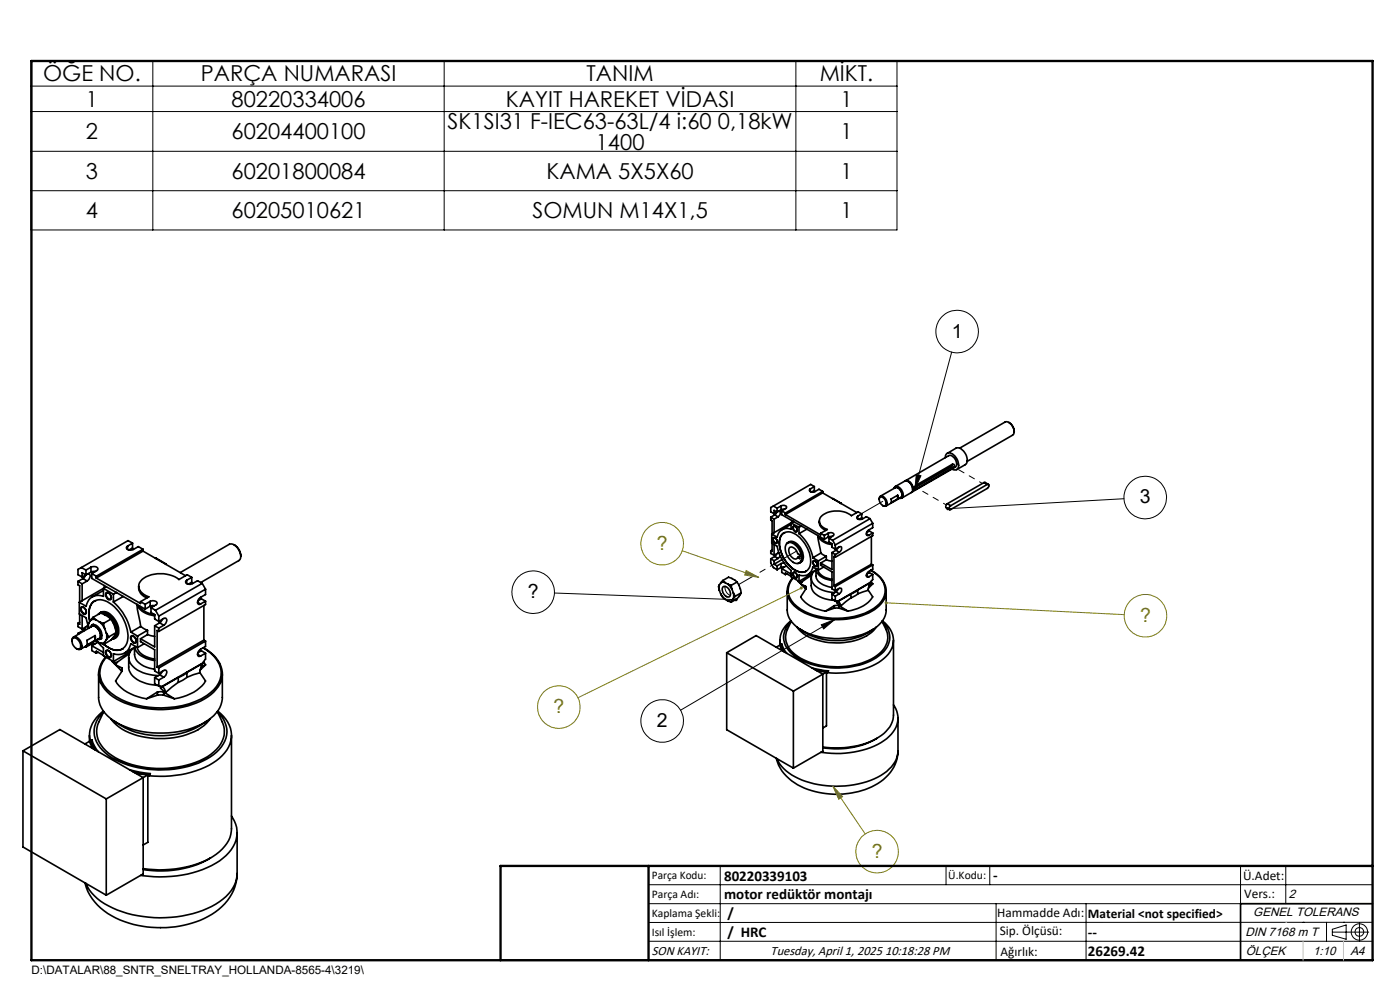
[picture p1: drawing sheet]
<svg xmlns="http://www.w3.org/2000/svg" width="297mm" height="210mm" viewBox="0 0 297 210" stroke-linecap="round" stroke-linejoin="round" font-family="sans-serif">
<g fill="none" stroke="#000" stroke-width=".35">
<path d="M200.6 97.1a.88 .88 0 0 1 .4-1 .88 .88 0 0 1 1 .2 2.7 2.7 0 0 1 1.2 3.1l-.4 .3-.8-.2M201 96.2l1.8-1.1a1.94 1.94 0 0 1 2.2 1.5 1.55 1.55 0 0 1-.2 2l-1.8 1M201.7 99.1l-7.7 4.4M201.7 99.1l.3 .2M202 98.5l-7.7 4.5a.64 .64 0 0 0-.2 .8h.2M202 98.5a.34 .34 0 0 1 .5 .2 .34 .34 0 0 1-.2 .4l-.3 .2M202 98.5l-.3 .6M202 99.3l-7.7 4.5M214 89.6a2.32 2.32 0 0 1 1.2 2M215.2 91.6a1.93 1.93 0 0 0-2-2.1l-9.6 5.6M215.2 91.6l-.1 .5-.3 .2-9.6 5.6M27.1 115.8l-.3 .4a.95 .95 0 0 0 1.5 .3l1.1-.6 .9 .6"/>
<path d="M27.1 115.8v.7M28.1 115.2l-.9-.5-9.9 5.7M28.1 115.2l-1 .6M28.1 115.2v1l-.7 .5M30.3 116.9l-9.9 5.7M30.3 116.9l9.1 5.2M30.3 116.5l-9.9 5.7M30.3 116.5v.4M33 118.5l.1-.1 2.1 1.2M35.2 119.6l-.1 .1M35.2 119.6v.1M49.6 115.6a2.74 2.74 0 0 1 1.5 2.4"/>
<path d="M51.1 118a2.65 2.65 0 0 0-2.2-2.6l-10.7 6.1M51.1 118l-.2 .6-.2 .3-8.1 4.7M163.5 109.7v.6l.3 .1v2.8M163.5 116.8v.6l.7 .4M163.5 118.5v.9l.6 1 .8 .5M163.5 109.7l.7 .4M163.5 118.5l.7 .4M163.7 113.3v1.9l1.2 .7a9 9 0 0 0 2.9 5.1v1.3l1.7 1M163.8 115.3v1.7l-.3-.2M163.8 116.7l-.3 .1M164 114a.77 .77 0 0 1 .8 .4 .77 .77 0 0 1-.1 .9 .86 .86 0 0 1-.7-1.3zM164.1 107.3l.8 .5"/>
<path d="M164.1 107.3l-.6 .4v.9l.7 .4M164.1 114.1a.64 .64 0 0 1 .7 .4 .64 .64 0 0 1-.1 .7 .76 .76 0 0 1-.6-1.1zM164.2 109l1.2-.6 .1 .7-.4 .5M164.2 113l-.5 .3M164.2 110.1v2.9M164.2 115.5v2.3M164.2 118.9v.8M164.2 119.7l.7 .3M164.4 109.2l-.9 .5M164.4 109.2l.7 .4M164.4 118l.7 .5M164.4 118l-.9 .5"/>
<path d="M164.8 108.6l-.4 .6M164.8 117.5l-.4 .5M164.9 107.8v.8M164.9 108.6l-.7-.3v.7M165.1 109.6l-.9 .5M165.1 118.5l-.9 .4M165.2 117.3l-1 .5M165.5 117.9l-.4 .6M165.7 107.3a.67 .67 0 0 1 .7-.1 .67 .67 0 0 1 .4 .6l-1 .6M165.7 107.3l-.8 .5M165.7 107.3v.8M165.7 119.5v.9"/>
<path d="M165.7 108.1l-.8 .5M165.7 119.5l-.8 .5M165.8 113.5a2.17 2.17 0 0 1 3.1-.1 6.9 6.9 0 0 1 2.9 6.8 1.95 1.95 0 0 1-3.1 .7 6.6 6.6 0 0 1-3.1-7.1zM165.8 108.4v.8l2.5 1.4M165.8 108.4l.8 .4M165.9 118.7l-1.7 1M166.3 113h.1M166.3 113a3.2 3.2 0 0 0-.7 3.7 6.4 6.4 0 0 0 4.4 4.7l1-.2M166.4 108l-.7 .1M166.4 119.4l-.7 .1M166.6 109.1l7.5 4.4v-.4M166.6 108.8v.3"/>
<path d="M166.9 115.3a1.49 1.49 0 0 1 2.3 .5 2.94 2.94 0 0 1 .7 3.4l-.6 .3M166.9 115.3a1.96 1.96 0 0 1 2.6 1.2 2.03 2.03 0 0 1-.1 3 2.8 2.8 0 0 1-2.7-2.4l-.1-1zM167.2 115.1a1.45 1.45 0 0 1 2 .4 3.1 3.1 0 0 1 .9 3.6l-.4 .3M167.5 116.1a1.41 1.41 0 0 1 1.7 1.3l.4 .2v.9l-.4-.3-.1 .2a1.12 1.12 0 0 1-1.6-.8l-.2-.9zM167.8 110.9v1.3a2.13 2.13 0 0 0-2.9 1.7l-1.2-.6M167.8 111.2l-1.9 1.2M167.8 110.9l1.7 1M167.8 110.9l-3.6 2.1M168 110.4v.4M168.2 111.7a.69 .69 0 0 1 .8 .3 .69 .69 0 0 1-.1 .8 .89 .89 0 0 1-.7-1.1zM168.3 110.6l1.7 1M168.3 110.6l-.5 .3"/>
<path d="M168.4 111.7a.63 .63 0 0 1 .6 .3 .63 .63 0 0 1-.1 .7 .76 .76 0 0 1-.5-1zM169.5 113.2a9 9 0 0 1 2.9 5.1M169.5 111.9v1.3M169.6 118l-.4 .2M170 111.6l4.9 2.8M170 111.6l-.5 .3M171.2 112.2l-1.7 1M171.9 103.7l-.1 .1a.65 .65 0 0 0 .4 .6 .65 .65 0 0 0 .7-.1l.8-.5 .8 .4M171.9 103.7v.6M172.4 119.1a.66 .66 0 0 1 .8 0 .66 .66 0 0 1 .2 .7v.2a.58 .58 0 0 1-.7 0 .58 .58 0 0 1-.3-.6zM172.4 118.3l1.2 .7M172.6 119a.69 .69 0 0 1 .6 1 .69 .69 0 0 1-.6-1z"/>
<path d="M172.8 103.2l-.8-.4-7.9 4.5M172.8 103.2l-.9 .5M172.8 103.2v.8l-.6 .4M173.5 113.6l.6 3.7M173.5 113.6a3.2 3.2 0 0 0 3 1.9M173.6 119v1.9M173.8 110.5a1.92 1.92 0 0 0 1.4 2M173.9 113.9a3.3 3.3 0 0 0 2.6 1.4M174.1 113.1l.8 .5M174.1 119.4v.5l2.4 1.4v3.6l.7 .4M174.1 117.3l1.2 .7M174.1 117.3l-1.7 1"/>
<path d="M174.5 104.2v.4M174.5 104.6l-7.9 4.5M174.5 104.6l7.3 4.1M174.5 104.2l-7.9 4.6M174.9 113.6v.8M175.3 118.7l1.2 .4M175.3 118v.7M175.3 118.7l-1.2 .7M175.3 118l-1.7 1M175.7 113.1a.65 .65 0 0 1 .7-.2 .65 .65 0 0 1 .4 .7l-.9 .6M175.7 113.1l-.8 .5M175.7 113.1v.8"/>
<path d="M175.7 113.9l-.8 .5M175.9 114.2v.8l.6 .3M175.9 114.2l.7 .4M176.5 113.8l-.8 .1M176.5 115.3v.8l.7 .4M176.5 117.2v3.6l-2.4-1.4M176.5 117.2l.7 .4M176.6 114.6l.6 1M176.6 105.8l1.8 .9M177.2 116.5l.8-.5h.5v.6l-.5 .5M177.2 115.6v.9M177.2 117.6v.6"/>
<path d="M177.2 118.2l-.3-.2v6.2M177.3 116.7l.7 .4M177.3 116.7l-.8 .5M177.8 116.2l-.5 .5M178 117.1l-.8 .5M178.4 106.7l-.1 .1M178.4 106.7v.1M182 109.5l-.2 .1a.65 .65 0 0 0 .4 .7 .65 .65 0 0 0 .8-.2l.8-.5 .8 .4M182 109.5v.6M182.8 109l-.8-.4-1.4 .8a5.3 5.3 0 0 0-6.5 .2 1.6 1.6 0 0 0 1 2.5l.4 .2-1.4 .8M182.8 109l-.8 .5M182.8 109v.8l-.6 .4"/>
<path d="M183.8 113.3l.5 .3M183.8 113l.6-.4 .7 .5M184.6 110l-8 4.6M184.6 110l.5 1M184.9 119.7l-8 4.5M184.9 113.8v5.9M184.9 119.7l.2 .1M185.1 111v.9l-.8 .5a.65 .65 0 0 0-.5 .6 .65 .65 0 0 0 .3 .6h.2M185.1 119.8v.9l-.8 .5a.65 .65 0 0 0-.5 .6 .65 .65 0 0 0 .3 .6h.2M185.1 111l-7.9 4.6M185.1 113.1v.5l-7.9 4.6M185.1 113.1l-.8 .5"/>
<path d="M185.1 119.8l-7.9 4.6M186.5 105.9a.59 .59 0 0 1 .4-.7 .59 .59 0 0 1 .7 .3 1.42 1.42 0 0 1 .4 1.8l-.7-.1M186.6 105.6a.86 .86 0 0 1 1.3 .7 .61 .61 0 0 1-.1 1 .61 .61 0 0 1-.9-.4l-.4-.7zM186.8 105.3l3.1-1.8a1.36 1.36 0 0 1 1.2 2l-3.1 1.8M189.7 103.6a.73 .73 0 0 1 .7-.5 .73 .73 0 0 1 .6 .5 1.39 1.39 0 0 1 .2 2.1h-.3M189.7 103.5a.99 .99 0 0 1 1.5 .7 .82 .82 0 0 1-.3 1.4M189.9 103.2l2-1.1a1.61 1.61 0 0 1 1.4 2.4l-2 1.1M190.4 105l-1.4 .9v.7l1.4-.8M190.4 105v.8M192 102a1.48 1.48 0 0 1 1.7 1.5v.7l-.3 .2M192.1 102l9.2-5.3a1.66 1.66 0 0 1 1.5 2.2l-9.3 5.5M192.7 102.2a1.75 1.75 0 0 1 .9 1.5"/>
<path d="M194 103.6l.3 .2M201 106.8l-.3 .3v.5l.7 .5M201 106.8l.7 .5M208.7 102.4l.3-.1 .7 .5M208.7 102.4l-7.7 4.4M208.7 102.4l.7 .4M209.4 102.8h.4v.3l-.4 .5-8 4.5v-.4l.3-.4M209.4 102.8l-7.7 4.5M15.3 136a.73 .73 0 0 1 .4-.9 .73 .73 0 0 1 1 .4 1.69 1.69 0 0 1 .4 2.2l-.4 .1-.5-.2M15.5 135.4a1.53 1.53 0 0 1 1.4 2.2 1.53 1.53 0 0 1-1.4-2.2zM15.6 135.1l3.9-2.3a1.76 1.76 0 0 1 1.5 2.7l-3.9 2.2M16.5 123.3v.8l.4 .1v3.5"/>
<path d="M16.5 132.2v.7l.9 .5M16.5 134.4v.2M16.5 123.3l.9 .6M16.5 134.4l.2 .1M16.8 127.8v2.4l1.5 .8 .3 1.5M16.9 130.3v2.1l-.4-.2M16.9 132l-.4 .2M17.3 128.8a.96 .96 0 0 1 .9 .5 .96 .96 0 0 1-.1 1 1.08 1.08 0 0 1-.8-1.5zM17.3 120.4l.9 .5M17.3 120.4l-.8 .4v1.1l.9 .5M17.4 128.9a.78 .78 0 0 1 .7 .4 .78 .78 0 0 1-.1 .9 .93 .93 0 0 1-.6-1.3zM17.4 123.9v3.5"/>
<path d="M17.4 130.6v2.8M17.4 127.4l-.6 .4M17.6 122.7l.9 .6M17.6 122.7l-1.1 .6M17.6 133.8l-1.1 .6M17.6 133.8h.2M18.1 137.2l.1 .1M18.2 122l-.6 .7M18.2 133l-.6 .8M18.2 120.9v1l-.8-.4v.9M18.2 137v.3M18.5 121.8l.4-.1a.97 .97 0 0 1-.4 1.6"/>
<path d="M18.5 123.3l-1.1 .6M18.6 132.5l.2 .8M18.7 132.7l-1.3 .7M18.9 132.1l-.1 1.2M18.9 132.1l-.3 .4M19.2 133a.93 .93 0 0 1 .9-.5 .93 .93 0 0 1 .8 .6 2.04 2.04 0 0 1 .5 2.4l-.7 .1M19.2 131.6l-.3 .5M19.3 133a.84 .84 0 0 1 1.3 .2 1.73 1.73 0 0 1 .5 2.3l-.3 .1M19.3 120.3l.8-.1a.53 .53 0 0 1 .6 .7l-1.2 .8M19.3 120.3l-1.1 .6M19.3 120.3v1M19.3 136.4v.3"/>
<path d="M19.3 121.3l-1.9 1.1M19.3 136.7l-1.1 .6M19.5 121.7v1l5.2 3M19.5 137v1l.9 .6M19.5 121.7l.9 .5M19.5 137l2.4 1.4M19.8 130.9l.6 .6M19.8 130.9l-.6 .7M19.8 132.4l-.3 .2M20.1 127.5h.1M20.1 127.5a3.8 3.8 0 0 0-1.1 4.3 4 4 0 0 1 1-4.3 3.4 3.4 0 0 1 3.8 .8 8.9 8.9 0 0 1 3.3 7.7 2.34 2.34 0 0 1-3.6 1.6l-1.5-.9a3.4 3.4 0 0 0 3.9 .9M20.2 134.8l-1.8 1v1l1.8-1"/>
<path d="M20.2 134.8v1M20.2 121.2l-.9 .1M20.2 136.6l-.9 .1M20.3 135.9l.8 .4M20.4 131.5a1.05 1.05 0 0 0-1.2 .1M20.4 131.5l.7 .4M20.4 122.6l9.4 5.4v-.4M20.4 122.2v.4M20.4 138.6v-.5l1.5 .9M20.6 136.1l1.3 1.3v1.7l2.2 1.2M20.7 136.2l-1.2 .8M20.8 138.4l-.4 .2"/>
<path d="M21.1 131.9l.6 .6 .5 .8M21.1 131.9l.9 .3M21.1 136.3l.9 .4M21.2 130a1.82 1.82 0 0 1 2.4 .5 4.2 4.2 0 0 1 1.4 4.3l-.7 .6M21.2 130.1l-.3 .2M21.3 130.1l1.6 .7 .6 .5M21.3 130.1l-1.5 .8M21.3 130.1a3.7 3.7 0 0 1 3.3 3.2 1.68 1.68 0 0 1-.8 2.3 1.45 1.45 0 0 0 1.1-1.8 4.1 4.1 0 0 0-3.3-3.9l-.8 .4M21.6 135.4l-.3 .2M21.9 124.8v1.7a2.6 2.6 0 0 0-3.6 2.1l-1.5-.8M21.9 125.3l-2.3 1.3M21.9 124.8l2.2 1.2"/>
<path d="M21.9 124.8l-4.5 2.6M22 132.2l.2 1.1M22.1 124.2v.5M22.2 136.2l-.7 .2-.4-.1M22.2 136.2l-.2 .5M22.2 133.3l.3 .9M22.4 139.4l-1 1.5M22.5 134.2l.6 .9M22.5 134.2v1.5M22.5 125.7a.98 .98 0 0 1 1 .5 .98 .98 0 0 1-.1 1 1.07 1.07 0 0 1-.9-1.5zM22.5 138a.97 .97 0 0 1 .9 .5 .97 .97 0 0 1 0 1 1.03 1.03 0 0 1-.9-1.5zM22.5 135.7l-.3 .5"/>
<path d="M22.5 124.5l-.6 .3M22.6 125.8a.85 .85 0 0 1 .9 1.3 .85 .85 0 0 1-.9-1.3zM22.6 138a.85 .85 0 0 1 .9 1.3 .85 .85 0 0 1-.9-1.3zM23.1 135.1l-.6 .6M23.5 131.3l.9 1.8 .2 1.1M23.5 131.3l-1.5 .9M24.1 127.7a11.8 11.8 0 0 1 3.7 6.4M24.1 126v1.7M24.6 134.2l-1.1 1.6-1.5 .9M24.6 134.2l-1.5 .9M24.7 125.7l6.1 3.5M24.7 125.7l-.6 .3"/>
<path d="M25.9 137.6h.1M26.1 126.5l-2 1.2M27.2 138.8l-2.4 1.7M27.2 138.8h.2M27.2 138.5v.3M27.3 139.4v2.1a3.7 3.7 0 0 0 3 3.2l1.4 .5 1.7 .2M27.6 138.3l-3.5 2M27.8 134.1l1.4 .8M27.8 134.9a.97 .97 0 0 1 .9 .5 .97 .97 0 0 1 0 1 1.06 1.06 0 0 1-.9-1.5zM27.9 135a.81 .81 0 0 1 .8 .4 .81 .81 0 0 1-.1 .9 .95 .95 0 0 1-.7-1.3zM28.5 137.3a3.7 3.7 0 0 0 .6 3l1.4 1 2.3 .6M28.5 137.4a2.53 2.53 0 0 0 .1 4.4 9 9 0 0 0 4.9 1.5"/>
<path d="M28.6 137.3a3.7 3.7 0 0 0 3.1 2.6l1.1 .2M28.8 137.2l-2.4 1.3M29.1 128.2l.7 4.7M29.1 137.3a3.2 3.2 0 0 0 2.5 2.2l1.2 .3M29.1 128.2a4 4 0 0 0 3.7 2.4M29.2 137.4l-1.4-.8a2.69 2.69 0 0 1-3.7 2.1v1.6M29.2 134.9v2.5M29.4 124.3a2.44 2.44 0 0 0 1.8 2.6M29.6 128.5a4.4 4.4 0 0 0 3.2 1.9M29.8 135.5v.6l3 1.7v4.5l.9 .5M29.8 127.6l1 .6M29.8 132.9l1.5 .8"/>
<path d="M29.8 132.9l-2 1.2M30.6 136.6l-1.4 .8M30.8 128.2v1M31.3 134.6l1.5 .4M31.3 133.7v.9M31.3 134.6l-1.5 .9M31.3 133.7l-2.1 1.2M31.9 127.6l.8-.1a.47 .47 0 0 1 .6 .2 .47 .47 0 0 1-.2 .6l-1.1 .6M31.9 127.6l-1.1 .6M31.9 127.6v1M31.9 128.6l-1.1 .6M32 128.9v1l.8 .5v.9l.9 .5"/>
<path d="M32 128.9l1 .6M32.7 128.5l-.8 .1M32.8 132.7v4.5l-3-1.7M32.8 132.7l.9 .5M33 129.5l.7 1.2M33.7 131.8l1.3-.7a.6 .6 0 0 1 .4 .5 .6 .6 0 0 1-.2 .6l-.5 .4M33.7 130.7v1.1M33.7 133.2v.7M33.7 133.9l-.4-.2v7.8M33.9 132.1l.8 .5M33.9 132.1l-1.1 .6M34.4 131.4l-.5 .7"/>
<path d="M34.7 132.6l-1 .6M39.6 123.1a.39 .39 0 0 0-.1 .6l.5 .2a2.42 2.42 0 0 0 1.9-.7l1 .5M39.6 123.1v.7M40.7 122.5l-1-.6-1.7 1a6.9 6.9 0 0 0-7.8 0 1.87 1.87 0 0 0 .4 3.2l1 .5-1.8 1M40.7 122.5l-1.1 .6M40.7 122.5v1l-.8 .4M41.9 127.8l.6 .3M41.9 138.8l.6 .4M42 127.5l.7-.5 .9 .5M42 138.5l.7-.5 .9 .6M42.9 123.7l-9.9 5.8M42.9 123.7l.7 1.3"/>
<path d="M43 137.4a6.2 6.2 0 0 1 3.9 6 6.8 6.8 0 0 1-4.2 4.8 20 20 0 0 1-18.1-.5 6 6 0 0 1-3.4-5.6 5.2 5.2 0 0 1 1.3-2.7M43.1 137.4a7.8 7.8 0 0 1 3.6 3.5M43.3 135.8l-10 5.7M43.3 128.4v7.4M43.3 135.8l.3 .2M43.6 125v1.1a2.33 2.33 0 0 0-1.6 1.3 .55 .55 0 0 0 .1 .8l.4-.1M43.6 136v1.1a2.33 2.33 0 0 0-1.6 1.3 .6 .6 0 0 0 .1 .8h.4M43.6 138.6v1.2l-.6 .8M43.6 125l-9.9 5.7M43.6 127.5v.7l-9.9 5.7M43.6 127.5l-1.1 .6M43.6 136l-9.9 5.7"/>
<path d="M43.6 138.6l-1.1 .6M152.6 124.1v1.2M152.6 124.1l-.2 .3 .2 .9M152.6 125.3l.3 .7M152.9 126l.9 1.1M152.9 126l.4 .7 .5 .4M152.9 123.6l-.3 .5M153.3 123.1l1.3-.7 .5 .2 1.3 .9M153.3 123.1l.5 .5M153.3 123.1l-.4 .5M153.4 124.5a1.13 1.13 0 0 1 1.5 1.1 .64 .64 0 0 1-.1 .9 .64 .64 0 0 1-.9-.1 1.66 1.66 0 0 1-.5-1.9zM153.8 123.6l-.6-.1-.3 .1"/>
<path d="M153.8 127.1l.6 .4M153.8 123.6l.6 .3M154.2 138.5l14.1 8.1M154.2 138.5v16.3l14.1 8.1M154.2 138.5l6.2-3.7 14.2 8.2M154.4 123.9l.9 1.1M154.4 123.9l.7 .3M154.4 127.5l.7 .2M155.1 124.2l.2 .8M155.3 127.4l-.3 .1h-.6M155.3 127.4l-.2 .3M155.3 125l.3 .8"/>
<path d="M155.6 125.8l.4 .7M155.6 125.8v1.2M155.6 127l-.3 .4M156 126.5l-.4 .5M156.4 123.5l.4 .7 .4 1.6M156.4 123.5l-1.3 .7M157.2 125.8l-.8 1.2-1.3 .7M157.2 125.8l-1.2 .7M164.7 137.3l.8-.5 .5 1.3M164.9 120v.9M165.5 135.8v1.1M165.6 136.7l.2-.1 .5 1 .6 1"/>
<path d="M165.6 136.7l.8 1.6M165.7 120.4l-.8 .5M165.8 120.6v.8l.8 .5M165.8 120.6l2 1.2M166.4 120.3l-.7 .1M166.6 121.9v-.3l1.2 .6M166.8 120l-1 .6M166.9 121.7l-.3 .2M167 125.4v4a5.4 5.4 0 0 0 3.7 4.6 16.3 16.3 0 0 0 14.8-.7 5 5 0 0 0 2.5-3.9v-4M167.8 131.7a4.9 4.9 0 0 0-2.2 5.3v-.3M168.2 122.5l-.8 1.3M168.2 121.5l.1-.1a.74 .74 0 0 1 .7 .4 .74 .74 0 0 1-.1 .8 .88 .88 0 0 1-.7-1.1z"/>
<path d="M168.4 121.5a.61 .61 0 0 1 .6 .3 .61 .61 0 0 1-.1 .7 .74 .74 0 0 1-.5-1zM169.1 133a9.1 9.1 0 0 0 6.7 3.3 12.1 12.1 0 0 0 9.5-2.5l.6-.8M169.3 123.2l.4 .5M169.7 133.4a13.7 13.7 0 0 0 15.6 0M169.7 123.2v.5M169.9 123.9l1 1v-.5M169.9 123.9l1 .5M170.1 123.4l-.2 .5M170.1 123.4l-.4 .3M170.9 124.4v.6l-1 1.6a7.2 7.2 0 0 0 5.2 3M172 122.1l-1.9 1.3M172 122.1h.2"/>
<path d="M172 121.8v.3M172.1 122.6v1.6a3.4 3.4 0 0 0 2.9 2.8l2 .3M172.3 121.7l-2.8 1.6M173.1 120.9a2.12 2.12 0 0 0-1 2.1 2.12 2.12 0 0 0 1.5 1.7l1.4 .7 2.1 .3M173.3 120.8l-1.9 1.1M173.5 120.9a2.71 2.71 0 0 0 2.5 1.9l.5 .1M173.6 120.9l-1.2-.6a2.09 2.09 0 0 1-2.9 1.7v1.3M174.7 120.3l-1.1 .6M176.5 123.1a3.6 3.6 0 0 1-3.4-2.2 2.9 2.9 0 0 0 .5 2.4l1.1 .8 1.8 .5M176.5 126v1.1l.7 .4M176.5 126l.7 .5M176.9 124.2l.3 .2"/>
<path d="M177 129h1M177 128.5h1M177 129l-1.9 .6M177 128.5l-1.9 1.1M177 128.5v.5M177.2 127.5l.5 .1M177.2 125.3l.8-.5h.5v.6l-.5 .6M177.2 124.4v.9M177.2 126.5v1M177.3 125.5l.7 .5M177.3 125.5l-.8 .5M177.4 127.5l.1 .3 .8 .8"/>
<path d="M177.7 127.6h.1M177.8 127.6a1.07 1.07 0 0 1 .5 1M177.8 125l-.5 .5M178 129l1.9 .6M178 128.5l1.9 1.1M178 128.5v.5M178 126l-.8 .5M180.5 126.8l-2.2 1.8M180.5 126l-2.7 1.6M180.5 126v.8M182 126l-1.5 .8M182 125.2l-1.5 .8"/>
<path d="M182 125.2v.8M183.8 122.1l.5 .3M183.8 121.8l.6-.3 .7 .4M184.1 125.1l1 1.5a7.2 7.2 0 0 1-5.2 3M184.6 123.5l-6.9 4.1M184.6 123.5l.1 .1M184.7 121a4.7 4.7 0 0 1 2.9 5.4 7.4 7.4 0 0 1-5.2 4 16.2 16.2 0 0 1-12.5-1.2 4.7 4.7 0 0 1-2.6-4.5 4.1 4.1 0 0 1 1-2.1M184.7 123.6l-.6 1.6-2.1 .8M184.7 123.6l-2.7 1.6M184.7 121a6.5 6.5 0 0 1 2.9 2.7M184.8 123.3l.3 .6M185.1 121.9v1l-.5 .6"/>
<path d="M185.1 123.9l-.9 .9M185.1 123.9l-.7 .3M185.1 121.9l-.8 .5M187.1 131.8a8 8 0 0 1 1.2 3 5 5 0 0 1-2.8 4.6 16.6 16.6 0 0 1-16.3-.2 4.5 4.5 0 0 1-2.2-5.7l.9-1.7a4.4 4.4 0 0 0 .2 7 16.1 16.1 0 0 0 13.4 2.4 9.4 9.4 0 0 0 6.9-4.4 4.3 4.3 0 0 0-1.3-5M187.2 131.7a4.7 4.7 0 0 1 .3 8 16.6 16.6 0 0 1-12 3M187.6 123.8a4.1 4.1 0 0 1-1.5 5.1 14.9 14.9 0 0 1-11.6 2.3 9.7 9.7 0 0 1-7.1-4.1 3.7 3.7 0 0 1 0-3.3M189.5 135.8v15.9a5.6 5.6 0 0 1-3.2 4.7 18.7 18.7 0 0 1-11.7 2.1M4.9 159.3l17.6 10.2M4.9 159.3v20.4l17.6 10.2M4.9 159.3l7.8-4.5 17.7 10.2M18 157.8l1-.5 .7 1.5M19 156v1.3"/>
<path d="M19.2 157.1l.3-.2 .5 1.3 .8 1.2M19.2 157.1l.9 2M20.9 142.9v5a6.6 6.6 0 0 0 3.9 5.4 20.7 20.7 0 0 0 18.5 0 7.1 7.1 0 0 0 3.9-5v-5.4M21.9 150.8a6.2 6.2 0 0 0-2.7 6.6v-.3M22 150.9l-1 2.2a5.3 5.3 0 0 0 2 6.7 20.1 20.1 0 0 0 16.6 2.5 11 11 0 0 0 7.5-5.1 4.8 4.8 0 0 0 0-4.1l-1-2.2M22 151a5.4 5.4 0 0 0 .3 8.7 19.7 19.7 0 0 0 14.7 3.5 15.1 15.1 0 0 0 10-4.8 5.2 5.2 0 0 0-.9-7.4M23.5 152.5a11.5 11.5 0 0 0 8.5 4.1 16 16 0 0 0 11.3-2.7l1.3-1.4M23.8 140.2l.5 .6M24.2 153a17.1 17.1 0 0 0 19.7 0M24.3 140.2v.6M24.5 141l1.3 1.4v-.7M24.5 141l1.3 .7"/>
<path d="M24.8 140.5l-.3 .5M24.8 140.5l-.5 .3M25.8 141.7v.7l-1.3 2.1a9.1 9.1 0 0 0 6.6 3.7M32.8 143.7v1.4l.9 .4M32.8 143.7l.9 .5M33.3 141.5l.4 .2M33.4 147.5h1.3M33.4 146.8h1.3M33.4 147.5l-2.3 .7M33.4 146.8l-2.3 1.4M33.4 146.8v.7M33.7 145.5l.6 .2"/>
<path d="M33.7 142.8l1.3-.7a.45 .45 0 0 1 .4 .6l-.2 .6-.5 .3M33.7 141.7v1.1M33.7 144.2v1.3M33.9 143.1l.8 .5M33.9 143.1l-1.1 .6M33.9 145.5l.2 .5 1 .9M34.3 145.7h.1M34.4 145.7a1.35 1.35 0 0 1 .7 1.2M34.4 142.4l-.5 .7M34.7 147.5l2.3 .7M34.7 146.8l2.3 1.4M34.7 146.8v.7"/>
<path d="M34.7 143.6l-1 .6M37.8 144.7l-2.7 2.2M37.8 143.7l-3.4 2M37.8 143.7v1M39.7 143.7l-1.9 1M39.7 142.7l-.9 .6-1 .4M39.7 142.7v1M42.4 142.6l1.2 1.9a9 9 0 0 1-6.6 3.7M43 140.6l-8.7 5.1M43 140.6l.1 .1M43.1 140.7l-.5 1-.2 1-2.7 1M43.1 140.7l-3.4 2"/>
<path d="M43.2 140.4l.4 .6M43.6 141l-1.2 1.2M43.6 141l-.9 .5M46.2 150.8a6 6 0 0 1 2.3 7.6 12 12 0 0 1-8 5.4 24.7 24.7 0 0 1-8.9 .8M46.7 140.9a5.2 5.2 0 0 1-2 6.4 19.1 19.1 0 0 1-14.4 2.9 13.6 13.6 0 0 1-8-3.9 4.7 4.7 0 0 1-.9-5.3M49.1 156v19.8a7.3 7.3 0 0 1-4 5.9 23.2 23.2 0 0 1-14.7 2.5M168.3 146.6v16.3M172.3 141.7l3.5 .6M172.9 142l2.6 .4M173.2 142.2l2.1 .3M174.6 143v16.3l-6.3 3.6M174.6 143l-6.3 3.6"/>
<path d="M175.3 142.5v11.5l-.7 .4M175.3 142.5l-.7 .5M175.5 142.4v.3M175.8 142.3l-.3 .4M175.8 142.3l-.3 .1M186 156.6a16.9 16.9 0 0 1-11.4 2M189.5 149.5a4.8 4.8 0 0 1-.9 6.7 16.9 16.9 0 0 1-12.2 3.6l-2.3-.2M190.5 159.3a8.9 8.9 0 0 1-6.3 7.9 17.8 17.8 0 0 1-16.3-1.6 8.4 8.4 0 0 1-3.2-4.7M190.5 159.3a6.8 6.8 0 0 1-4.3 5.6 20.4 20.4 0 0 1-18.2-.5 7.5 7.5 0 0 1-3.2-3.5M190.5 152.3v7M22.5 169.5v20.4M27.5 163.3l4.4 .8"/>
<path d="M28.2 163.7l3.4 .6M28.7 164l2.7 .4M30.4 165v20.4l-7.9 4.5M30.4 165l-7.9 4.5M31.4 164.4v14.3l-1 .5M31.4 164.4l-1 .6M31.6 164.3v.3M31.9 164.1l-.3 .5M31.9 164.1l-.3 .2M49.1 173.1a6 6 0 0 1-1.2 8.4 20 20 0 0 1-12.8 4.5h-2.4l-2.9-.3M50.3 176.6v8.7M44.7 182a21.3 21.3 0 0 1-14.3 2.5"/>
<path d="M50.3 185.3a10.6 10.6 0 0 1-6.2 9.1 22.5 22.5 0 0 1-21.2-.6 10.8 10.8 0 0 1-4.9-6.5M50.3 185.3a7.5 7.5 0 0 1-3.7 6 24.5 24.5 0 0 1-18.6 2.7 15.7 15.7 0 0 1-9.1-5.2l-.7-1.4M291.2 191.7h-28v12M106.2 203.7h185"/>
</g>
<path d="M201.7 99.1l.4-.6M187.3 106.3l-4.6 2.7M191.1 105.5a1.38 1.38 0 0 0-1.2-2.1M201.7 108.1h-.3l-.1-.2 .4-.7M209.5 102.8l.2-.1 .1 .3-.3 .6M153.8 124.7v-.3M154.7 125.1v.1M154.9 126.3a1.82 1.82 0 0 1-1.1-1.6" fill="none" stroke="#000" stroke-width=".21" stroke-dasharray="6.3 1.3 1.3 1.3 1.3 1.3"/>
<path d="M208.4 102.6l-6.7-3.9" fill="none" stroke="#000" stroke-width=".21" stroke-dasharray="6.3 1.3 1.3 1.3 1.3 1.3" stroke-dashoffset="5.6"/>
<path d="M200.7 107.1l-6.6-3.9" fill="none" stroke="#000" stroke-width=".21" stroke-dasharray="6.3 1.3 1.3 1.3 1.3 1.3" stroke-dashoffset="5.7"/>
<path d="M169 116.9l-12.3 7.1" fill="none" stroke="#000" stroke-width=".21" stroke-dasharray="6.3 1.3 1.3 1.3 1.3 1.3" stroke-dashoffset="2.4"/>
<g fill="none" stroke="#000" stroke-width=".21">
<path d="M6.6 12.9h183.7v35.9h-183.7zM6.6 18.3h183.7M32.4 12.9v35.9M94.2 12.9v35.9M168.8 12.9v35.9M6.6 23.7h183.7M6.6 32.1h183.7M6.6 40.5h183.7M201.9 74.7l-7.8 29M194.4 100.7l1 .2-1.3 2.8zM238.4 105.8l-37.3 2.1M117.6 125.8l38.5 1.4"/>
<path d="M174.2 132.5l2.9-1.1-2.4 2zM177.1 131.4l-32.7 19.3M137.6 187.7h153.6M137.6 191.7h153.6M137.6 199.7h153.6M152.8 183.7v20M200.7 183.7v4M210 183.7v4M211.3 191.7v12M230.4 191.7v12M263.2 183.7v20M272.8 183.7v8"/>
<path d="M276.4 195.6h.1M281.4 195.6v4.1M282.6 197.7h7.8M282.6 197.1l3-.9v3l-3-.8zM285 195.6h.1M288.4 195.8v3.8M291.2 195.6l-153.6 .1"/>
<circle cx="203" cy="70.3" r="4.5"/>
<circle cx="242.9" cy="105.5" r="4.5"/>
<circle cx="113.1" cy="125.6" r="4.5"/>
<circle cx="140.5" cy="152.9" r="4.5"/>
<circle cx="288.4" cy="197.7" r="1.74"/>
<circle cx="288.4" cy="197.7" r=".93"/>
</g>
<g fill="none" stroke="#808000" stroke-width=".21">
<path d="M144.7 116.8l16.3 5.7M158.3 121l2.7 1.5-3-.5zM170 124.7l-47.4 23.3M188 127.9l50.5 2.5M176.7 166.7l2.1 2.3-.9 .5zM176.7 166.7l6.9 10.2"/>
<circle cx="140.5" cy="115.3" r="4.5"/>
<circle cx="243" cy="130.6" r="4.5"/>
<circle cx="118.6" cy="150" r="4.5"/>
<circle cx="186.1" cy="180.6" r="4.5"/>
</g>
<path d="M6.7 12.9h284.5v190.8h-284.5zM137.6 183.7v20M291.2 183.7h-185v20" fill="none" stroke="#000" stroke-width=".5"/>
<path d="M272.8 195.6h.1M276.4 199.7v4M285 199.7v4" fill="none" stroke="#c0c0c0" stroke-width=".21"/>
<path d="M194.4 100.7l1 .2-1.3 2.8zM200.9 107.6l-.2 .3h.4h-.4a.34 .34 0 0 0 .4 .3 .34 .34 0 0 0 .3-.4 .34 .34 0 0 0-.5-.2zM174.2 132.5l2.9-1.1-2.4 2zM155.9 127a.33 .33 0 0 0 .1 .5 .33 .33 0 0 0 .5-.3h-.4l.4-.1a.32 .32 0 0 0-.6-.1z" fill="#000"/>
<path d="M187.7 127.6v.3h.3h-.3a.34 .34 0 0 0 .4 .3 .34 .34 0 0 0 .2-.6 .34 .34 0 0 0-.6 0zM176.7 166.7l2.1 2.3-.9 .5zM169.7 124.5a.33 .33 0 0 0 .2 .6 .33 .33 0 0 0 .4-.5l-.3 .1 .3-.1-.1-.1zM158.3 121l2.7 1.5-3-.5z" fill="#808000"/>
<g font-size="4.7">
<text x="9.1" y="17.3">ÖĞE NO.</text>
<text x="42.6" y="17.3">PARÇA NUMARASI</text>
<text x="124.4" y="17.3">TANIM</text>
<text x="173.9" y="17.3">MİKT.</text>
<text x="18.2" y="22.6">1</text>
<text x="49.1" y="22.6">80220334006</text>
<text x="107.3" y="22.6">KAYIT HAREKET VİDASI</text>
<text x="178.3" y="22.6">1</text>
<text x="18.2" y="29.6">2</text>
<text x="49.1" y="29.6">60204400100</text>
<text x="95" y="27.3">SK1SI31 F-IEC63-63L/4 i:60 0,18kW</text>
<text x="178.3" y="29.6">1</text>
<text x="126.4" y="31.8">1400</text>
<text x="18.2" y="37.9">3</text>
<text x="49.1" y="37.9">60201800084</text>
<text x="115.9" y="37.9">KAMA 5X5X60</text>
<text x="178.3" y="37.9">1</text>
<text x="18.2" y="46.3">4</text>
<text x="49.1" y="46.3">60205010621</text>
<text x="112.9" y="46.3">SOMUN M14X1,5</text>
<text x="178.3" y="46.3">1</text>
</g>
<g font-size="4.1">
<text x="201.9" y="71.6">1</text>
<text x="241.8" y="106.8">3</text>
<text x="112" y="126.9">?</text>
<text x="139.3" y="154.2">2</text>
</g>
<g font-size="4.1" fill="#808000">
<text x="139.3" y="116.6">?</text>
<text x="241.9" y="131.9">?</text>
<text x="117.4" y="151.2">?</text>
<text x="184.9" y="181.9">?</text>
</g>
<g font-size="3.2">
<text x="153.6" y="190.8">motor redüktör montajı</text>
<text x="153.6" y="186.8">80220339103</text>
<text x="210.7" y="186.6">-</text>
<text x="154.3" y="194.8">/</text>
<text x="154.3" y="198.8">/ HRC</text>
<text x="230.8" y="198.7">--</text>
<text x="230.8" y="202.8">26269.42</text>
</g>
<g font-size="2.8">
<text x="263.7" y="186.7">Ü.Adet:</text>
<text x="263.9" y="190.5">Vers.:</text>
<text x="211.5" y="194.5">Hammadde Adı:</text>
<text x="230.8" y="194.7">Material &lt;not specified&gt;</text>
<text x="138.3" y="202.6">SON KAYIT:</text>
<text x="163.5" y="202.6">Tuesday, April 1, 2025 10:18:28 PM</text>
<text x="212.1" y="198.4">Sip. Ölçüsü:</text>
<text x="212.2" y="202.7">Ağırlık:</text>
</g>
<g font-size="2.6">
<text x="273.4" y="190.4">2</text>
<text x="265.9" y="194.4">GENEL TOLERANS</text>
<text x="264.2" y="198.5">DIN 7168 m T</text>
<text x="264.3" y="202.6">ÖLÇEK</text>
<text x="278.5" y="202.6">1:10</text>
<text x="286.5" y="202.6">A4</text>
</g>
<g font-size="2.5">
<text x="138.3" y="186.4">Parça Kodu:</text>
<text x="138.3" y="190.5">Parça Adı:</text>
<text x="201.2" y="186.5">Ü.Kodu:</text>
<text x="138.3" y="194.5">Kaplama Şekli:</text>
<text x="138.3" y="198.6">Isıl İşlem:</text>
<text x="6.7" y="206.7">D:\DATALAR\88_SNTR_SNELTRAY_HOLLANDA-8565-4\3219\</text>
</g>
</svg>
